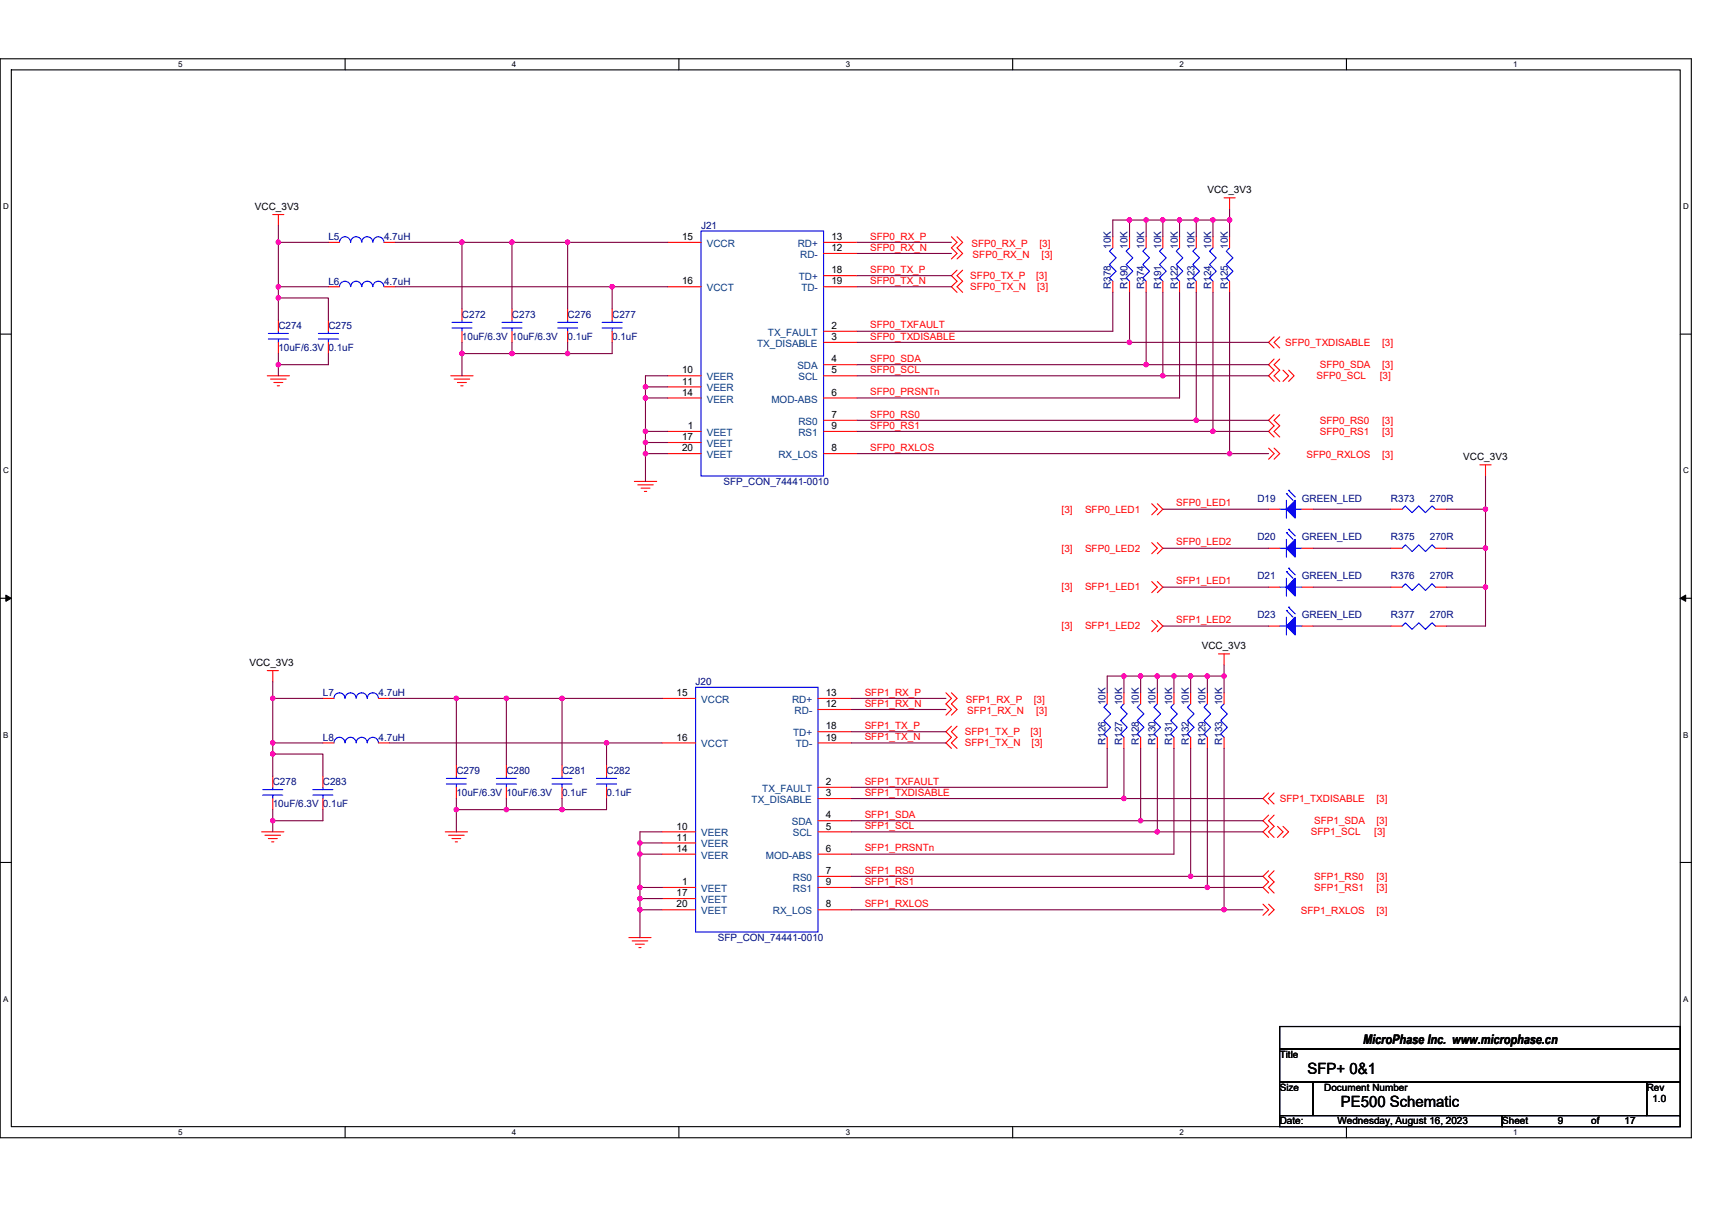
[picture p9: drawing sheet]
<svg xmlns="http://www.w3.org/2000/svg" width="297mm" height="210mm" viewBox="0 0 297 210" stroke-linecap="round" stroke-linejoin="round" font-family="sans-serif">
<path d="M0 10.2h293.5v187.2h-293.5zM2 12.1h289.5v183.4h-289.5z" fill="none" stroke="#000" stroke-width=".19"/>
<g fill="#fff">
<path d="M30.9 10.4h.8v1.6h-.8z"/>
<path d="M30.9 195.7h.8v1.6h-.8z"/>
</g>
<path d="M59.9 10.2v1.9M59.9 195.5v1.9" fill="none" stroke="#000" stroke-width=".19"/>
<g fill="#fff">
<path d="M88.8 10.4h.8v1.6h-.8z"/>
<path d="M88.8 195.7h.8v1.6h-.8z"/>
</g>
<path d="M117.8 10.2v1.9M117.8 195.5v1.9" fill="none" stroke="#000" stroke-width=".19"/>
<g fill="#fff">
<path d="M146.7 10.4h.8v1.6h-.8z"/>
<path d="M146.7 195.7h.8v1.6h-.8z"/>
</g>
<path d="M175.7 10.2v1.9M175.7 195.5v1.9" fill="none" stroke="#000" stroke-width=".19"/>
<g fill="#fff">
<path d="M204.7 10.4h.7v1.6h-.7z"/>
<path d="M204.7 195.7h.7v1.6h-.7z"/>
</g>
<path d="M233.6 10.2v1.9M233.6 195.5v1.9" fill="none" stroke="#000" stroke-width=".19"/>
<g fill="#fff">
<path d="M262.6 10.4h.7v1.6h-.7z"/>
<path d="M262.6 195.7h.7v1.6h-.7z"/>
<path d="M.5 35.1h1v1.5h-1z"/>
<path d="M292 35.1h1v1.5h-1z"/>
<path d="M.5 80.9h1v1.5h-1z"/>
<path d="M292 80.9h1v1.5h-1z"/>
</g>
<path d="M0 58h2M291.5 58h2" fill="none" stroke="#000" stroke-width=".19"/>
<g fill="#fff">
<path d="M.5 126.7h.9v1.6h-.9z"/>
<path d="M292 126.7h.9v1.6h-.9z"/>
</g>
<path d="M0 103.8h2M291.5 103.8h2" fill="none" stroke="#000" stroke-width=".19"/>
<path d="M1 103.3l1 .5-1 .6zM291.5 103.8l1-.5v1.1z" fill="#000" stroke="#000" stroke-width=".17"/>
<g fill="#fff">
<path d="M.5 172.6h.9v1.5h-.9z"/>
<path d="M292 172.6h.9v1.5h-.9z"/>
</g>
<path d="M0 149.7h2M291.5 149.7h2M222 178.1h69.5v3.9h-69.5zM222 182h69.5v5.8h-69.5zM222 187.8h5.8v5.8h-5.8zM222 193.6h38.6v1.9h-38.6zM227.8 187.8h57.9v5.8h-57.9zM260.6 193.6h30.9v1.9h-30.9zM285.7 187.8h5.8v5.8h-5.8z" fill="none" stroke="#000" stroke-width=".19"/>
<g fill="none" stroke="#f00" stroke-width=".19">
<path d="M47.3 37.2h2M48.3 37.2v2M212.4 34.3h1.9M213.3 34.3v2M48.3 55.6v1.9M48.3 59.4v2M57 42.1h1.9M57 49.8h1.9M57 55.6v1.9M57 59.4v2M66.6 42.1h2M66.6 49.8h2"/>
<path d="M80.2 53.6v2M80.2 57.5v1.9M88.8 53.6v2M88.8 57.5v1.9M98.5 53.6v2M98.5 57.5v1.9M106.2 53.6v2M106.2 57.5v1.9M115.9 49.8h5.7M115.9 42.1h5.7M142.9 44h5.8M142.9 42.1h5.8"/>
<path d="M142.9 49.8h5.8M142.9 47.8h5.8M142.9 59.4h5.8M142.9 57.5h5.8M165.1 41.1l.9 1-.9 .9 .9 1-.9 .9M166 41.1l1 1-1 .9 1 1-1 .9M166 46.9l-.9 .9 .9 1-.9 1 .9 .9M167 46.9l-1 .9 1 1-1 1 1 .9M193.1 48.8v1.9M193.1 41.1v1.9M196 48.8v1.9M196 41.1v1.9"/>
<path d="M198.9 48.8v1.9M198.9 41.1v1.9M201.8 48.8v1.9M201.8 41.1v1.9M204.7 48.8v1.9M204.7 41.1v1.9M207.6 48.8v1.9M207.6 41.1v1.9M210.5 48.8v1.9M210.5 41.1v1.9M213.3 48.8v1.9M213.3 41.1v1.9"/>
<path d="M221.1 58.5l-1 .9 1 1M222 58.5l-.9 .9 .9 1M46.4 65.2h3.8M46.9 65.8h2.8M47.5 66.4h1.6M48.1 67h.4M78.2 65.2h3.9M78.8 65.8h2.7M79.4 66.4h1.5M79.9 67h.4M115.9 74.9h5.7M115.9 76.8h5.7"/>
<path d="M115.9 78.7h5.7M115.9 65.2h5.7M115.9 67.1h5.7M115.9 69.1h5.7M142.9 72.9h5.8M142.9 69.1h5.8M142.9 65.2h5.8M142.9 63.3h5.8M142.9 78.7h5.8M142.9 74.9h5.8M220.1 77.8l1 .9-1 1M221.1 77.8l.9 .9-.9 1"/>
<path d="M221.1 62.3l-1 1 1 .9-1 1 1 1M221.1 72l-1 .9 1 1-1 1 1 .9M222 62.3l-.9 1 .9 .9-.9 1 .9 1M222 72l-.9 .9 .9 1-.9 1 .9 .9M222.6 64.2l1 1-1 1M223.6 64.2l.9 1-.9 1M110.1 83.5h3.8M110.7 84.1h2.6M111.2 84.7h1.6M111.8 85.3h.4M199.8 94.2l1 .9-1 1M199.8 87.4l1 1-1 .9"/>
<path d="M200.8 94.2l1 .9-1 1M200.8 87.4l1 1-1 .9M220.1 88.4h1.9M220.1 95.1h1.9M225.9 88.4h1.9M225.9 95.1h1.9M241.3 88.4h2M241.3 95.1h2M249.1 88.4h1.9M249.1 95.1h1.9M256.8 80.7h1.9M257.7 80.7v1.9"/>
<path d="M46.4 116.4h1.9M47.3 116.4v1.9M199.8 107.7l1 .9-1 1M199.8 100.9l1 1-1 .9M200.8 107.7l1 .9-1 1M200.8 100.9l1 1-1 .9M211.4 113.5h1.9M212.4 113.5v1.9M220.1 108.6h1.9M220.1 101.9h1.9M225.9 108.6h1.9M225.9 101.9h1.9"/>
<path d="M241.3 108.6h2M241.3 101.9h2M249.1 108.6h1.9M249.1 101.9h1.9M47.3 134.7v1.9M47.3 138.6v1.9M56 128.9h2M56 121.2h2M56 134.7v1.9M56 138.6v1.9M65.7 128.9h1.9M65.7 121.2h1.9"/>
<path d="M79.2 132.8v1.9M79.2 136.6v2M87.9 132.8v1.9M87.9 136.6v2M97.5 132.8v1.9M97.5 136.6v2M105.2 132.8v1.9M105.2 136.6v2M114.9 128.9h5.8M114.9 121.2h5.8M141.9 123.1h5.8M141.9 121.2h5.8"/>
<path d="M141.9 128.9h5.8M141.9 127h5.8M141.9 138.6h5.8M141.9 136.6h5.8M164.1 120.2l1 1-1 1 1 .9-1 1M165.1 126l-1 1 1 1-1 .9 1 1M165.1 120.2l.9 1-.9 1 .9 .9-.9 1M166 126l-.9 1 .9 1-.9 .9 .9 1M192.1 128v1.9M192.1 120.2v2M195 128v1.9M195 120.2v2"/>
<path d="M197.9 128v1.9M197.9 120.2v2M200.8 128v1.9M200.8 120.2v2M203.7 128v1.9M203.7 120.2v2M206.6 128v1.9M206.6 120.2v2M209.5 128v1.9M209.5 120.2v2M212.4 128v1.9M212.4 120.2v2"/>
<path d="M220.1 137.6l-1 1 1 .9M221.1 137.6l-1 1 1 .9M45.4 144.4h3.9M46 144.9h2.7M46.6 145.5h1.5M47.1 146.1h.4M77.3 144.4h3.8M77.8 144.9h2.7M78.4 145.5h1.5M79 146.1h.4M114.9 154h5.8M114.9 155.9h5.8"/>
<path d="M114.9 157.9h5.8M114.9 144.4h5.8M114.9 146.3h5.8M114.9 148.2h5.8M141.9 152.1h5.8M141.9 148.2h5.8M141.9 144.4h5.8M141.9 142.4h5.8M141.9 157.9h5.8M141.9 154h5.8M219.1 156.9l1 1-1 .9M220.1 156.9l1 1-1 .9"/>
<path d="M220.1 141.5l-1 .9 1 1-1 1 1 .9M220.1 151.1l-1 1 1 1-1 .9 1 1M221.1 141.5l-1 .9 1 1-1 1 1 .9M221.1 151.1l-1 1 1 1-1 .9 1 1M221.7 143.4l.9 1-.9 .9M222.6 143.4l1 1-1 .9M109.1 162.7h3.9M109.7 163.3h2.7M110.3 163.9h1.5M110.8 164.4h.4"/>
</g>
<g fill="none" stroke="#00f" stroke-width=".19">
<path d="M46.6 58.8h3.4M46.6 57.9h3.4M48.3 57.5v.4M48.3 58.8v.6M55.2 58.8h3.5M55.2 57.9h3.5M57 57.5v.4M57 58.8v.6M60.8 42a.96 .96 0 0 0-.9-.9 .96 .96 0 0 0-1 .9M60.8 49.7a.96 .96 0 0 0-.9-.9 .96 .96 0 0 0-1 .9M64.7 42a.96 .96 0 0 0-1-.9 .96 .96 0 0 0-.9 .9 .95 .95 0 0 0-1-.9 .95 .95 0 0 0-.9 .9M64.7 49.7a.96 .96 0 0 0-1-.9 .96 .96 0 0 0-.9 .9 .95 .95 0 0 0-1-.9 .95 .95 0 0 0-.9 .9"/>
<path d="M66.6 42a.95 .95 0 0 0-.9-.9 .95 .95 0 0 0-1 .9M66.6 49.7a.95 .95 0 0 0-.9-.9 .95 .95 0 0 0-1 .9M78.4 56.9h3.5M78.4 55.9h3.5M80.2 55.6v.3M80.2 56.9v.6M87.1 56.9h3.5M87.1 55.9h3.5M88.8 55.6v.3M88.8 56.9v.6M96.7 56.9h3.5M96.7 55.9h3.5"/>
<path d="M98.5 55.6v.3M98.5 56.9v.6M104.5 56.9h3.4M104.5 55.9h3.4M106.2 55.6v.3M106.2 56.9v.6M121.6 40.1h21.3v42.5h-21.3zM193.1 43l-.6 .6 1.2 1.1-1.2 1.2 1.2 1.2-1.2 1.1 .6 .6M196 43l-.6 .6 1.2 1.1-1.2 1.2 1.2 1.2-1.2 1.1 .6 .6M198.9 43l-.6 .6 1.1 1.1-1.1 1.2 1.1 1.2-1.1 1.1 .6 .6M201.8 43l-.6 .6 1.2 1.1-1.2 1.2 1.2 1.2-1.2 1.1 .6 .6M204.7 43l-.6 .6 1.1 1.1-1.1 1.2 1.1 1.2-1.1 1.1 .6 .6"/>
<path d="M207.6 43l-.6 .6 1.1 1.1-1.1 1.2 1.1 1.2-1.1 1.1 .6 .6M210.5 43l-.6 .6 1.1 1.1-1.1 1.2 1.1 1.2-1.1 1.1 .6 .6M213.3 43l-.5 .6 1.1 1.1-1.1 1.2 1.1 1.2-1.1 1.1 .5 .6M222 88.4h1.2M222 95.1h1.2M223.2 86.8v3.1M223.2 93.6v3.1M223.4 85.7h-.2l1.1 1.1M223.4 99.2h-.2l1.1 1.2M223.4 92.4h-.2l1.1 1.2M223.8 85.1h-.2l1.1 1.2M223.8 98.6h-.2l1.1 1.2"/>
<path d="M223.8 91.9h-.2l1.1 1.1M224.7 88.4h1.2M224.7 95.1h1.2M243.3 88.4l.5-.6 1.2 1.2 1.2-1.2 1.1 1.2 1.2-1.2 .6 .6M243.3 95.1l.5-.5 1.2 1.1 1.2-1.1 1.1 1.1 1.2-1.1 .6 .5M120.7 119.3h21.2v42.4h-21.2zM222 108.6h1.2M222 101.9h1.2M223.2 107.1v3.1M223.2 100.4v3M223.4 105.9h-.2l1.1 1.2M223.8 105.4h-.2l1.1 1.1"/>
<path d="M224.7 108.6h1.2M224.7 101.9h1.2M243.3 108.6l.5-.5 1.2 1.1 1.2-1.1 1.1 1.1 1.2-1.1 .6 .5M243.3 101.9l.5-.6 1.2 1.2 1.2-1.2 1.1 1.2 1.2-1.2 .6 .6M45.6 138h3.5M45.6 137h3.5M47.3 136.6v.4M47.3 138v.6M54.3 138h3.5M54.3 137h3.5M56 136.6v.4M56 138v.6"/>
<path d="M58 128.9a.95 .95 0 0 1 .9-.9 .95 .95 0 0 1 1 .9 .96 .96 0 0 1 .9-.9 .96 .96 0 0 1 1 .9M58 121.2a.95 .95 0 0 1 .9-1 .95 .95 0 0 1 1 1 .96 .96 0 0 1 .9-1 .96 .96 0 0 1 1 1M61.8 128.9a.95 .95 0 0 1 1-.9 .95 .95 0 0 1 .9 .9 .97 .97 0 0 1 1-.9 .97 .97 0 0 1 1 .9M61.8 121.2a.95 .95 0 0 1 1-1 .95 .95 0 0 1 .9 1 .97 .97 0 0 1 1-1 .97 .97 0 0 1 1 1M77.4 136.1h3.5M77.4 135.1h3.5M79.2 134.7v.4M79.2 136.1v.5M86.1 136.1h3.5M86.1 135.1h3.5M87.9 134.7v.4M87.9 136.1v.5"/>
<path d="M95.8 136.1h3.4M95.8 135.1h3.4M97.5 134.7v.4M97.5 136.1v.5M103.5 136.1h3.5M103.5 135.1h3.5M105.2 134.7v.4M105.2 136.1v.5M192.1 122.2l-.6 .5 1.2 1.2-1.2 1.2 1.2 1.1-1.2 1.2 .6 .6M195 122.2l-.6 .5 1.2 1.2-1.2 1.2 1.2 1.1-1.2 1.2 .6 .6M197.9 122.2l-.6 .5 1.2 1.2-1.2 1.2 1.2 1.1-1.2 1.2 .6 .6M200.8 122.2l-.6 .5 1.2 1.2-1.2 1.2 1.2 1.1-1.2 1.2 .6 .6"/>
<path d="M203.7 122.2l-.6 .5 1.2 1.2-1.2 1.2 1.2 1.1-1.2 1.2 .6 .6M206.6 122.2l-.6 .5 1.2 1.2-1.2 1.2 1.2 1.1-1.2 1.2 .6 .6M209.5 122.2l-.6 .5 1.2 1.2-1.2 1.2 1.2 1.1-1.2 1.2 .6 .6M212.4 122.2l-.6 .5 1.2 1.2-1.2 1.2 1.2 1.1-1.2 1.2 .6 .6"/>
</g>
<g fill="#00f" stroke="#00f" stroke-width=".19">
<path d="M224.7 107.1v3.1l-1.5-1.6z" fill-rule="evenodd"/>
<path d="M224.7 86.8v3.1l-1.5-1.5z" fill-rule="evenodd"/>
<path d="M224.7 100.4v3l-1.5-1.5z" fill-rule="evenodd"/>
<path d="M224.7 93.6v3.1l-1.5-1.6z" fill-rule="evenodd"/>
</g>
<g fill="none" stroke="#800040" stroke-width=".19">
<path d="M48.3 39.2v2.9M196 38.2h2.9M196 38.2v2.9M196 38.2h-2.9v2.9M198.9 38.2h2.9M198.9 38.2v2.9M201.8 38.2h2.9M201.8 38.2v2.9M204.7 38.2h2.9M204.7 38.2v2.9M207.6 38.2h2.9M207.6 38.2v2.9"/>
<path d="M210.5 38.2h2.8M210.5 38.2v2.9M213.3 38.2v2.9M213.3 36.3v1.9M48.3 51.7v3.9M48.3 49.8v1.9M48.3 51.7h8.7v3.9M48.3 42.1h8.7M48.3 42.1v7.7h8.7M68.6 49.8h37.6M68.6 42.1h11.6M80.2 59.4v2"/>
<path d="M80.2 42.1v11.5M80.2 42.1h8.6M88.8 42.1v11.5M88.8 59.4v2M88.8 42.1h9.7M98.5 59.4v2M98.5 42.1h17.4M98.5 42.1v11.5M106.2 59.4v2h-7.7M106.2 49.8h9.7M106.2 49.8v3.8M148.7 49.8h16.4"/>
<path d="M148.7 42.1h16.4M148.7 44h16.4M148.7 47.8h16.4M148.7 59.4h47.3M193.1 50.7v6.8h-44.4M196 50.7v8.7M196 59.4h24.1M198.9 50.7v12.6h21.2M201.8 50.7v14.5h18.3M204.7 50.7v18.4h-56M207.6 50.7v22.2h12.5M210.5 50.7v24.2h9.6"/>
<path d="M213.3 50.7v28h6.8M48.3 63.3v1.9M48.3 61.4v1.9h8.7v-1.9M80.2 61.4v3.8M80.2 61.4h8.6M88.8 61.4h9.7M112 69.1v5.8M112 74.9v1.9M112 76.8v1.9M112 78.7v4.8M112 69.1h3.9M112 74.9h3.9"/>
<path d="M112 76.8h3.9M112 78.7h3.9M112 67.1v2M112 67.1h3.9M115.9 65.2h-3.9v1.9M148.7 78.7h64.6M148.7 63.3h50.2M148.7 74.9h61.8M148.7 65.2h53.1M148.7 72.9h58.9M201.8 95.1h18.3M201.8 88.4h18.3"/>
<path d="M227.8 88.4h13.5M227.8 95.1h13.5M251 88.4h6.7M251 95.1h6.7M257.7 95.1v6.8M257.7 88.4v6.7M257.7 82.6v5.8M47.3 118.3v2.9M195 117.3v2.9M195 117.3h-2.9v2.9M195 117.3h2.9M197.9 117.3v2.9"/>
<path d="M197.9 117.3h2.9M200.8 117.3h2.9M200.8 117.3v2.9M201.8 108.6h18.3M201.8 101.9h18.3M203.7 117.3h2.9M203.7 117.3v2.9M206.6 117.3h2.9M206.6 117.3v2.9M209.5 117.3v2.9M209.5 117.3h2.9M212.4 115.4v1.9"/>
<path d="M212.4 117.3v2.9M227.8 101.9h13.5M227.8 108.6h13.5M251 101.9h6.7M257.7 101.9v6.7h-6.7M47.3 130.9v3.8M47.3 128.9v2M47.3 130.9h8.7v3.8M47.3 121.2h8.7M47.3 121.2v7.7h8.7M67.6 128.9h37.6M67.6 121.2h11.6"/>
<path d="M79.2 121.2h8.7M79.2 121.2v11.6M79.2 138.6v1.9M87.9 121.2h27M87.9 121.2v11.6M87.9 138.6v1.9M97.5 138.6v1.9M97.5 121.2v11.6M105.2 138.6v1.9h-7.7M105.2 128.9h9.7M105.2 128.9v3.9M147.7 128.9h16.4"/>
<path d="M147.7 121.2h16.4M147.7 123.1h16.4M147.7 127h16.4M147.7 138.6h47.3M192.1 129.9v6.7h-44.4M195 129.9v8.7h24.1M197.9 129.9v12.5h21.2M200.8 129.9v14.5h18.3M203.7 129.9v18.3h-56M206.6 129.9v22.2h12.5M209.5 129.9v24.1h9.6M212.4 129.9v28h6.7"/>
<path d="M47.3 142.4v2M47.3 140.5v1.9h8.7v-1.9M79.2 140.5h8.7M79.2 140.5v3.9M87.9 140.5h9.6M111 146.3h3.9M111 157.9h3.9M111 146.3v1.9h3.9M111 155.9v2M111 154v1.9M111 157.9v4.8M111 155.9h3.9"/>
<path d="M111 148.2v5.8h3.9M114.9 144.4h-3.9v1.9M147.7 154h61.8M147.7 142.4h50.2M147.7 144.4h53.1M147.7 157.9h64.7M147.7 152.1h58.9"/>
</g>
<g fill="#f0f" stroke="#f0f" stroke-width=".19">
<circle cx="48.3" cy="63.3" r=".38"/>
<circle cx="48.3" cy="51.7" r=".38"/>
<circle cx="210.4" cy="38.2" r=".38"/>
<circle cx="207.5" cy="38.2" r=".38"/>
<circle cx="204.6" cy="38.2" r=".38"/>
<circle cx="257.7" cy="88.4" r=".38"/>
<circle cx="201.7" cy="38.2" r=".38"/>
<circle cx="257.7" cy="95.1" r=".38"/>
<circle cx="196" cy="38.2" r=".38"/>
<circle cx="257.7" cy="101.9" r=".38"/>
<circle cx="198.9" cy="38.2" r=".38"/>
<circle cx="196" cy="59.4" r=".38"/>
<circle cx="201.7" cy="65.2" r=".38"/>
<circle cx="198.9" cy="63.3" r=".38"/>
<circle cx="207.5" cy="72.9" r=".38"/>
<circle cx="210.4" cy="74.9" r=".38"/>
<circle cx="213.3" cy="78.7" r=".38"/>
<circle cx="213.3" cy="38.2" r=".38"/>
<circle cx="47.3" cy="142.4" r=".38"/>
<circle cx="47.3" cy="130.8" r=".38"/>
<circle cx="47.3" cy="128.9" r=".38"/>
<circle cx="200.8" cy="144.3" r=".38"/>
<circle cx="195" cy="138.6" r=".38"/>
<circle cx="206.6" cy="152.1" r=".38"/>
<circle cx="209.5" cy="154" r=".38"/>
<circle cx="212.4" cy="157.9" r=".38"/>
<circle cx="197.9" cy="142.4" r=".38"/>
<circle cx="206.6" cy="117.3" r=".38"/>
<circle cx="203.7" cy="117.3" r=".38"/>
<circle cx="197.9" cy="117.3" r=".38"/>
<circle cx="200.8" cy="117.3" r=".38"/>
<circle cx="209.5" cy="117.3" r=".38"/>
<circle cx="195" cy="117.3" r=".38"/>
<circle cx="212.4" cy="117.3" r=".38"/>
<circle cx="79.2" cy="121.2" r=".38"/>
<circle cx="79.2" cy="140.5" r=".38"/>
<circle cx="47.3" cy="121.2" r=".38"/>
<circle cx="105.2" cy="128.9" r=".38"/>
<circle cx="87.9" cy="121.2" r=".38"/>
<circle cx="97.5" cy="121.2" r=".38"/>
<circle cx="97.5" cy="140.5" r=".38"/>
<circle cx="87.9" cy="140.5" r=".38"/>
<circle cx="111" cy="146.3" r=".38"/>
<circle cx="111" cy="157.9" r=".38"/>
<circle cx="111" cy="155.9" r=".38"/>
<circle cx="111" cy="154" r=".38"/>
<circle cx="111" cy="148.2" r=".38"/>
<circle cx="106.2" cy="49.8" r=".38"/>
<circle cx="80.1" cy="42" r=".38"/>
<circle cx="48.3" cy="49.8" r=".38"/>
<circle cx="48.3" cy="42" r=".38"/>
<circle cx="80.1" cy="61.3" r=".38"/>
<circle cx="88.8" cy="42" r=".38"/>
<circle cx="98.5" cy="61.3" r=".38"/>
<circle cx="88.8" cy="61.3" r=".38"/>
<circle cx="98.5" cy="42" r=".38"/>
<circle cx="112" cy="67.1" r=".38"/>
<circle cx="112" cy="74.9" r=".38"/>
<circle cx="112" cy="69.1" r=".38"/>
<circle cx="112" cy="76.8" r=".38"/>
<circle cx="112" cy="78.7" r=".38"/>
</g>
<g font-size="2.7">
<text x="226.9" y="186.3">SFP+ 0&amp;1</text>
<text x="232.6" y="192.1">PE500 Schematic</text>
</g>
<text font-size="2.3" x="236.5" y="181.1">MicroPhase Inc. www.microphase.cn</text>
<g font-size="1.7">
<text x="209.5" y="33.5">VCC_3V3</text>
<text x="44.2" y="36.4">VCC_3V3</text>
<text x="118.3" y="41.7">15</text>
<text x="144.2" y="41.7">13</text>
<text x="144.2" y="43.6">12</text>
<text x="144.2" y="47.4">18</text>
<text x="118.3" y="49.4">16</text>
<text x="144.2" y="49.4">19</text>
<text x="144.2" y="59">3</text>
<text x="144.2" y="57.1">2</text>
<text x="118.3" y="64.8">10</text>
<text x="144.2" y="62.9">4</text>
<text x="144.2" y="64.8">5</text>
<text x="118.3" y="66.7">11</text>
<text x="118.3" y="68.7">14</text>
<text x="144.2" y="68.7">6</text>
<text x="118.3" y="76.4">17</text>
<text x="119.3" y="74.5">1</text>
<text x="144.2" y="72.5">7</text>
<text x="144.2" y="74.5">9</text>
<text x="118.3" y="78.3">20</text>
<text x="144.2" y="78.3">8</text>
<text x="253.9" y="79.9">VCC_3V3</text>
<text x="208.5" y="112.7">VCC_3V3</text>
<text x="43.3" y="115.6">VCC_3V3</text>
<text x="117.4" y="120.8">15</text>
<text x="143.3" y="122.7">12</text>
<text x="143.3" y="120.8">13</text>
<text x="117.4" y="128.5">16</text>
<text x="143.3" y="128.5">19</text>
<text x="143.3" y="126.6">18</text>
<text x="143.3" y="136.2">2</text>
<text x="117.4" y="144">10</text>
<text x="143.3" y="144">5</text>
<text x="143.3" y="142">4</text>
<text x="143.3" y="138.2">3</text>
<text x="117.4" y="145.9">11</text>
<text x="117.4" y="147.8">14</text>
<text x="143.3" y="147.8">6</text>
<text x="117.4" y="155.5">17</text>
<text x="118.4" y="153.6">1</text>
<text x="143.3" y="151.7">7</text>
<text x="143.3" y="153.6">9</text>
<text x="117.4" y="157.5">20</text>
<text x="143.3" y="157.5">8</text>
<text x="222" y="183.6">Title</text>
<text x="222" y="189.3">Size</text>
<text x="229.8" y="189.3">Document Number</text>
<text x="285.7" y="189.3">Rev</text>
<text x="286.7" y="191.3">1.0</text>
<text x="222" y="195.1">Date:</text>
<text x="232.1" y="195.1">Wednesday, August 16, 2023</text>
<text x="260.6" y="195.1">Sheet</text>
<text x="270.3" y="195.1">9</text>
<text x="276.1" y="195.1">of</text>
<text x="281.9" y="195.1">17</text>
</g>
<g font-size="1.7" fill="#000080">
<text x="57" y="41.7">L5</text>
<text x="66.6" y="41.7">4.7uH</text>
<text x="121.6" y="39.7">J21</text>
<text x="192.8" y="43.2" transform="rotate(-90 192.8 43.2)">10K</text>
<text x="195.6" y="43.2" transform="rotate(-90 195.6 43.2)">10K</text>
<text x="198.5" y="43.2" transform="rotate(-90 198.5 43.2)">10K</text>
<text x="201.4" y="43.2" transform="rotate(-90 201.4 43.2)">10K</text>
<text x="204.3" y="43.2" transform="rotate(-90 204.3 43.2)">10K</text>
<text x="207.2" y="43.2" transform="rotate(-90 207.2 43.2)">10K</text>
<text x="210.1" y="43.2" transform="rotate(-90 210.1 43.2)">10K</text>
<text x="213" y="43.2" transform="rotate(-90 213 43.2)">10K</text>
<text x="57" y="49.4">L6</text>
<text x="66.6" y="49.4">4.7uH</text>
<text x="192.8" y="50.2" transform="rotate(-90 192.8 50.2)">R378</text>
<text x="195.6" y="50.2" transform="rotate(-90 195.6 50.2)">R190</text>
<text x="198.5" y="50.2" transform="rotate(-90 198.5 50.2)">R374</text>
<text x="201.4" y="50.2" transform="rotate(-90 201.4 50.2)">R191</text>
<text x="204.3" y="50.2" transform="rotate(-90 204.3 50.2)">R122</text>
<text x="207.2" y="50.2" transform="rotate(-90 207.2 50.2)">R123</text>
<text x="210.1" y="50.2" transform="rotate(-90 210.1 50.2)">R124</text>
<text x="213" y="50.2" transform="rotate(-90 213 50.2)">R125</text>
<text x="48.3" y="57.1">C274</text>
<text x="57" y="57.1">C275</text>
<text x="80.2" y="55.2">C272</text>
<text x="80.2" y="59">10uF/6.3V 10uF/6.3V</text>
<text x="88.8" y="55.2">C273</text>
<text x="98.5" y="55.2">C276</text>
<text x="98.5" y="59">0.1uF</text>
<text x="106.2" y="55.2">C277</text>
<text x="106.2" y="59">0.1uF</text>
<text x="48.3" y="61">10uF/6.3V 0.1uF</text>
<text x="125.5" y="84.1">SFP_CON_74441-0010</text>
<text x="218.2" y="87">D19</text>
<text x="225.9" y="87">GREEN_LED</text>
<text x="241.3" y="87">R373</text>
<text x="248.1" y="87">270R</text>
<text x="218.2" y="93.8">D20</text>
<text x="225.9" y="93.8">GREEN_LED</text>
<text x="241.3" y="93.8">R375</text>
<text x="248.1" y="93.8">270R</text>
<text x="218.2" y="100.5">D21</text>
<text x="225.9" y="100.5">GREEN_LED</text>
<text x="241.3" y="100.5">R376</text>
<text x="248.1" y="100.5">270R</text>
<text x="218.2" y="107.3">D23</text>
<text x="225.9" y="107.3">GREEN_LED</text>
<text x="241.3" y="107.3">R377</text>
<text x="248.1" y="107.3">270R</text>
<text x="120.7" y="118.9">J20</text>
<text x="56" y="120.8">L7</text>
<text x="65.7" y="120.8">4.7uH</text>
<text x="191.8" y="122.4" transform="rotate(-90 191.8 122.4)">10K</text>
<text x="194.7" y="122.4" transform="rotate(-90 194.7 122.4)">10K</text>
<text x="197.6" y="122.4" transform="rotate(-90 197.6 122.4)">10K</text>
<text x="200.5" y="122.4" transform="rotate(-90 200.5 122.4)">10K</text>
<text x="203.4" y="122.4" transform="rotate(-90 203.4 122.4)">10K</text>
<text x="206.3" y="122.4" transform="rotate(-90 206.3 122.4)">10K</text>
<text x="209.2" y="122.4" transform="rotate(-90 209.2 122.4)">10K</text>
<text x="212.1" y="122.4" transform="rotate(-90 212.1 122.4)">10K</text>
<text x="56" y="128.5">L8</text>
<text x="65.7" y="128.5">4.7uH</text>
<text x="191.8" y="129.3" transform="rotate(-90 191.8 129.3)">R126</text>
<text x="194.7" y="129.3" transform="rotate(-90 194.7 129.3)">R127</text>
<text x="197.6" y="129.3" transform="rotate(-90 197.6 129.3)">R128</text>
<text x="200.5" y="129.3" transform="rotate(-90 200.5 129.3)">R130</text>
<text x="203.4" y="129.3" transform="rotate(-90 203.4 129.3)">R131</text>
<text x="206.3" y="129.3" transform="rotate(-90 206.3 129.3)">R132</text>
<text x="209.2" y="129.3" transform="rotate(-90 209.2 129.3)">R129</text>
<text x="212.1" y="129.3" transform="rotate(-90 212.1 129.3)">R133</text>
<text x="47.3" y="136.2">C278</text>
<text x="56" y="136.2">C283</text>
<text x="79.2" y="134.3">C279</text>
<text x="87.9" y="134.3">C280</text>
<text x="97.5" y="134.3">C281</text>
<text x="105.2" y="134.3">C282</text>
<text x="47.3" y="140.1">10uF/6.3V 0.1uF</text>
<text x="79.2" y="138.2">10uF/6.3V 10uF/6.3V</text>
<text x="97.5" y="138.2">0.1uF</text>
<text x="105.2" y="138.2">0.1uF</text>
<text x="124.5" y="163.3">SFP_CON_74441-0010</text>
</g>
<g font-size="1.7" fill="#f00">
<text x="151" y="41.6">SFP0_RX_P</text>
<text x="151" y="43.5">SFP0_RX_N</text>
<text x="151" y="47.3">SFP0_TX_P</text>
<text x="168.6" y="42.8">SFP0_RX_P</text>
<text x="168.8" y="44.7">SFP0_RX_N</text>
<text x="180.3" y="42.8">[3]</text>
<text x="180.7" y="44.7">[3]</text>
<text x="151" y="49.3">SFP0_TX_N</text>
<text x="168.4" y="50.4">SFP0_TX_N</text>
<text x="168.4" y="48.4">SFP0_TX_P</text>
<text x="179.8" y="48.4">[3]</text>
<text x="180" y="50.4">[3]</text>
<text x="151" y="57">SFP0_TXFAULT</text>
<text x="151" y="58.9">SFP0_TXDISABLE</text>
<text x="151" y="62.8">SFP0_SDA</text>
<text x="151" y="64.7">SFP0_SCL</text>
<text x="223" y="60">SFP0_TXDISABLE</text>
<text x="228.4" y="65.8">SFP0_SCL</text>
<text x="229" y="63.9">SFP0_SDA</text>
<text x="239.4" y="65.8">[3]</text>
<text x="239.8" y="63.9">[3]</text>
<text x="239.8" y="60">[3]</text>
<text x="151" y="68.6">SFP0_PRSNTn</text>
<text x="151" y="72.5">SFP0_RS0</text>
<text x="151" y="74.4">SFP0_RS1</text>
<text x="229" y="73.5">SFP0_RS0</text>
<text x="229" y="75.4">SFP0_RS1</text>
<text x="239.8" y="73.5">[3]</text>
<text x="239.8" y="75.4">[3]</text>
<text x="151" y="78.2">SFP0_RXLOS</text>
<text x="226.7" y="79.5">SFP0_RXLOS</text>
<text x="239.8" y="79.5">[3]</text>
<text x="184.2" y="89">[3]</text>
<text x="188.3" y="89">SFP0_LED1</text>
<text x="204.1" y="87.9">SFP0_LED1</text>
<text x="184.2" y="95.7">[3]</text>
<text x="188.3" y="95.7">SFP0_LED2</text>
<text x="204.1" y="94.7">SFP0_LED2</text>
<text x="204.1" y="101.4">SFP1_LED1</text>
<text x="184.2" y="102.5">[3]</text>
<text x="188.3" y="102.5">SFP1_LED1</text>
<text x="184.2" y="109.2">[3]</text>
<text x="188.3" y="109.2">SFP1_LED2</text>
<text x="204.1" y="108.2">SFP1_LED2</text>
<text x="150" y="120.7">SFP1_RX_P</text>
<text x="150" y="122.6">SFP1_RX_N</text>
<text x="167.6" y="122">SFP1_RX_P</text>
<text x="167.8" y="123.9">SFP1_RX_N</text>
<text x="179.4" y="122">[3]</text>
<text x="179.8" y="123.9">[3]</text>
<text x="150" y="128.4">SFP1_TX_N</text>
<text x="150" y="126.5">SFP1_TX_P</text>
<text x="167.4" y="129.5">SFP1_TX_N</text>
<text x="167.4" y="127.6">SFP1_TX_P</text>
<text x="178.8" y="127.6">[3]</text>
<text x="179" y="129.5">[3]</text>
<text x="150" y="136.1">SFP1_TXFAULT</text>
<text x="150" y="143.9">SFP1_SCL</text>
<text x="150" y="138.1">SFP1_TXDISABLE</text>
<text x="150" y="141.9">SFP1_SDA</text>
<text x="222" y="139.1">SFP1_TXDISABLE</text>
<text x="228" y="143">SFP1_SDA</text>
<text x="238.8" y="143">[3]</text>
<text x="238.8" y="139.1">[3]</text>
<text x="150" y="147.7">SFP1_PRSNTn</text>
<text x="227.4" y="144.9">SFP1_SCL</text>
<text x="238.4" y="144.9">[3]</text>
<text x="150" y="151.6">SFP1_RS0</text>
<text x="150" y="153.5">SFP1_RS1</text>
<text x="228" y="152.7">SFP1_RS0</text>
<text x="228" y="154.6">SFP1_RS1</text>
<text x="238.8" y="152.7">[3]</text>
<text x="238.8" y="154.6">[3]</text>
<text x="150" y="157.4">SFP1_RXLOS</text>
<text x="225.7" y="158.6">SFP1_RXLOS</text>
<text x="238.8" y="158.6">[3]</text>
</g>
<g font-size="1.7" fill="#004080">
<text x="122.6" y="42.8">VCCR</text>
<text x="138.4" y="42.8">RD+</text>
<text x="138.8" y="44.8">RD-</text>
<text x="122.6" y="50.5">VCCT</text>
<text x="138.6" y="48.6">TD+</text>
<text x="139" y="50.5">TD-</text>
<text x="133.2" y="58.3">TX_FAULT</text>
<text x="122.6" y="66">VEER</text>
<text x="131.4" y="60.2">TX_DISABLE</text>
<text x="138.3" y="64.1">SDA</text>
<text x="138.5" y="66">SCL</text>
<text x="122.6" y="67.9">VEER</text>
<text x="122.6" y="69.8">VEER</text>
<text x="133.8" y="69.8">MOD-ABS</text>
<text x="122.6" y="75.6">VEET</text>
<text x="122.6" y="77.6">VEET</text>
<text x="138.5" y="73.7">RS0</text>
<text x="138.5" y="75.6">RS1</text>
<text x="122.6" y="79.5">VEET</text>
<text x="135.1" y="79.5">RX_LOS</text>
<text x="121.7" y="122">VCCR</text>
<text x="137.4" y="122">RD+</text>
<text x="137.9" y="123.9">RD-</text>
<text x="121.7" y="129.7">VCCT</text>
<text x="137.6" y="127.8">TD+</text>
<text x="138.1" y="129.7">TD-</text>
<text x="132.3" y="137.4">TX_FAULT</text>
<text x="130.4" y="139.4">TX_DISABLE</text>
<text x="137.4" y="143.2">SDA</text>
<text x="121.7" y="145.1">VEER</text>
<text x="121.7" y="147.1">VEER</text>
<text x="121.7" y="149">VEER</text>
<text x="132.9" y="149">MOD-ABS</text>
<text x="137.6" y="145.1">SCL</text>
<text x="121.7" y="154.8">VEET</text>
<text x="137.6" y="152.9">RS0</text>
<text x="137.6" y="154.8">RS1</text>
<text x="121.7" y="156.7">VEET</text>
<text x="121.7" y="158.7">VEET</text>
<text x="134.1" y="158.7">RX_LOS</text>
</g>
<g font-size="1.4">
<text x="30.9" y="11.7">5</text>
<text x="88.8" y="11.7">4</text>
<text x="146.7" y="11.7">3</text>
<text x="204.7" y="11.7">2</text>
<text x="262.6" y="11.7">1</text>
<text x=".5" y="36.3">D</text>
<text x="292" y="36.3">D</text>
<text x=".5" y="82.1">C</text>
<text x="292" y="82.1">C</text>
<text x=".5" y="128">B</text>
<text x="292" y="128">B</text>
<text x=".5" y="173.8">A</text>
<text x="292" y="173.8">A</text>
<text x="30.9" y="197">5</text>
<text x="88.8" y="197">4</text>
<text x="146.7" y="197">3</text>
<text x="204.7" y="197">2</text>
<text x="262.6" y="197">1</text>
</g>
</svg>
